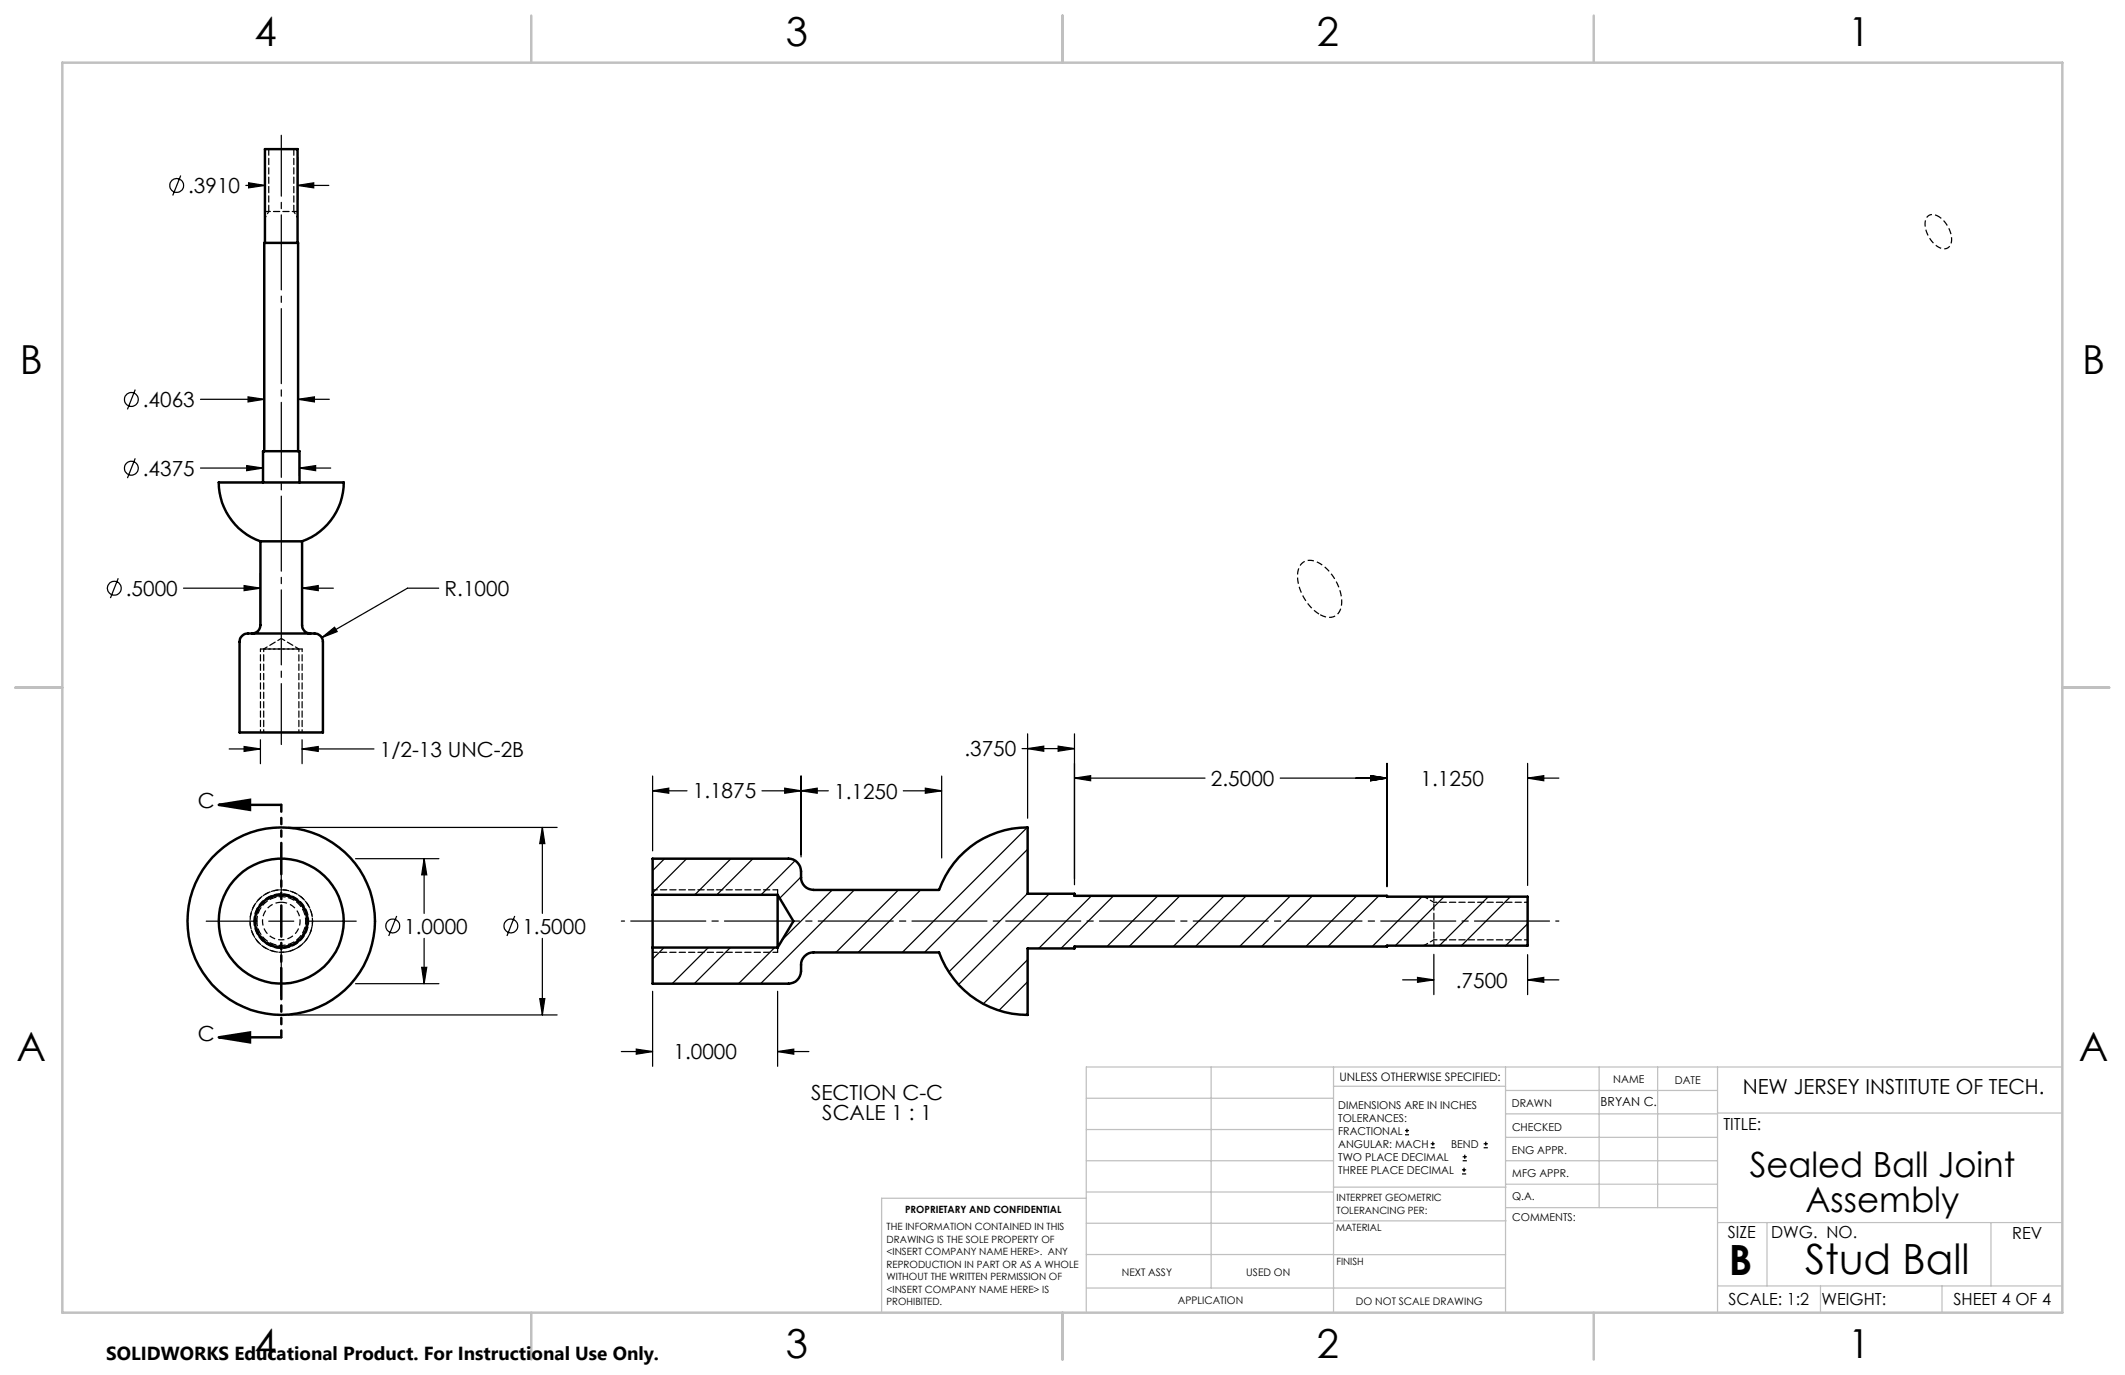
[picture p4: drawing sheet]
<svg xmlns="http://www.w3.org/2000/svg" width="432mm" height="279mm" viewBox="0 0 432 279" stroke-linecap="round" stroke-linejoin="round" font-family="sans-serif">
<g fill="none" stroke="#000" stroke-width=".25">
<path d="M36.7 35.7l-1.6 4M50 37.7h3.8M50.5 37.1l3.3 .6-3.3 .5zM53.8 31.8v8.9M60.5 37.7l3.2-.6v1.1zM60.5 31.8v8.9M60.5 37.7h6.3M27.5 79.2l-1.6 4M53.7 78.1v12.1M60.6 78.1v12.1M27.5 93.1l-1.6 4.1M40.7 95.1h12.7"/>
<path d="M40.7 81.1h13M50.1 94.6l3.3 .5-3.3 .5zM50.4 80.6l3.3 .5-3.3 .6zM53.4 92.1v4.4M60.6 81.1l3.3-.5v1.1zM60.6 81.1h6.3M60.9 95.1l3.2-.5v1zM60.9 92.1v4.4M60.9 95.1h6.3M24 117.5l-1.6 4M37.3 119.5h15.6M49.6 119l3.3 .5-3.3 .5z"/>
<path d="M52.9 116.5v10.7M61.4 119.5l3.3-.5v1zM61.4 116.5v10.7M61.4 119.5h6.3M89.1 119.5h-6.3l-17.4 10.1M65.4 129.6l2.6-2.1 .5 .8zM46.6 152.2h6.3M49.6 151.7l3.3 .5-3.3 .5zM52.9 150.3v4.9M61.4 152.2l3.3-.5v1zM61.4 150.3v4.9M61.4 152.2h14.6"/>
<path d="M132.6 157.7v15.2M162.8 157.7v16.4M191.3 157.7v16.6M207.7 152.1h10.6M208.8 152.1l3.3-.5v1zM208.8 149.1v17.2M215 151.6l3.3 .5-3.3 .5zM218.3 158.1l3.3-.5v1zM218.3 149.1v30.7M218.3 158.1h26.6M260.1 158.1h21.7M278.5 157.6l3.3 .5-3.3 .5z"/>
<path d="M281.8 155.1v25.1M310.4 158.1l3.3-.5v1zM310.4 155.1v24.8M310.4 158.1h6.4M57.1 171.9v10.2M58.6 168.1h54.6M72.2 174.5h17M86.2 174.5l.5 3.3h-1zM86.2 174.5v11.1M110.2 168.1l.5 3.3h-1zM110.2 168.1v17.5M132.6 160.7l3.3-.5v1z"/>
<path d="M132.6 160.7h7M135 174.5l-2.4 2.4M139.5 174.5l-6.9 6.9M148.5 174.5l-7.3 7.3M153 174.5l-7.3 7.3M154.8 160.7h13.5M159.5 160.2l3.3 .5-3.3 .5zM161.6 174.9l-6.9 6.9M162.8 178.2l-4.4 4.3M162.8 160.7l3.3-.5v1zM183.6 160.7h7.7M188 160.2l3.3 .5-3.3 .5z"/>
<path d="M208.7 168.1l-25.4 25.4M208.8 172.6l-20.9 20.9M41.9 187.2h10.2M54.6 187.2h5.1M57.1 184.6v5.1M57.1 192.3v10.1M62.2 187.2h10.2M72.2 199.9h17M80.6 186.1l-1.6 4.1M85.7 196.6h1l-.5 3.3zM86.2 190.7v9.2M104.6 186.1l-1.6 4.1"/>
<path d="M110.2 190.7v15.5M134.9 192.5l-2.3 2.4M143.9 192.5l-7.3 7.4M148.4 192.5l-7.3 7.4M157.4 192.5l-7.3 7.4M169.1 180.8l-10.2 10.2M173.6 180.8l-19 19.1M182.6 180.8l-12.7 12.7M187.1 180.8l-12.7 12.7M208.8 181.5l-16 16M208.8 195l-9 9M208.8 199.5l-5.8 5.8"/>
<path d="M213.2 181.6l-18.4 18.5M221.8 182l-10.7 10.7M226.3 182l-10.7 10.7M235.3 182l-10.4 10.3M239.7 182l-10.3 10.3M248.7 182l-10.3 10.3M253.2 182l-10.3 10.3M262.2 182l-10.3 10.3M266.7 182l-10.3 10.3M275.7 182l-10.3 10.3M280.2 182l-10.4 10.3M285 199.1h6.4"/>
<path d="M288 198.6l3.4 .5-3.4 .5zM289 182.2l-10.2 10.1M291.4 193.9v8.2M293.4 182.2l-9.9 10M302.4 182.2l-9.9 10M306.9 182.2l-9.9 10M310.4 199.1l3.3-.5v1zM310.4 194v8.1M310.4 199.1h6.4M310.4 187.7l-4.4 4.5M58.6 206.2h54.6M109.7 202.9h1l-.5 3.3z"/>
<path d="M126.3 213.7h6.3M129.3 213.2l3.3 .5-3.3 .5zM132.6 201.4v15.3M158 213.7l3.3-.5v1zM158 201.4v15.3M158 213.7h6.4M285.5 230.6h.8M285.5 229.7h.8M285.9 229.3v.9M290.7 233.2h.8M290.7 232.4h.8M291.1 232v.8"/>
<path d="M297.1 238.5h.8M297.1 237.7h.8M297.2 235.9h.9M297.2 235.1h.9M297.5 237.3v.8M297.6 234.6v.9M301.5 233.2h.8M301.5 232.4h.8M301.9 232v.8"/>
<circle cx="35.9" cy="37.7" r="1.41"/>
<circle cx="26.7" cy="95.1" r="1.42"/>
<circle cx="26.7" cy="81.2" r="1.41"/>
<circle cx="23.2" cy="119.5" r="1.4"/>
<circle cx="79.8" cy="188.2" r="1.41"/>
<circle cx="103.8" cy="188.1" r="1.41"/>
</g>
<g fill="none" stroke="#000" stroke-width=".5">
<path d="M53.8 49.4v-19.1h6.7v19.1M53.4 98v-6.3h7.5v6.3M53.7 91.7v-42.3h6.9v42.3M52.9 110a12.6 12.6 0 0 1-8.4-12h25.3a12.6 12.6 0 0 1-8.4 12M52.9 110v17a1.69 1.69 0 0 1-1.7 1.7M52.9 110h8.5M61.4 110v17a1.69 1.69 0 0 0 1.7 1.7M49.2 129.2a2.99 2.99 0 0 1 2.2-.5h11.9a1.85 1.85 0 0 1 2.3 1.7v18.4h-16.9v-18.4a1.41 1.41 0 0 1 .5-1.2zM44.4 163.5h12.7M44.4 163.5l6.4-1v2.1zM132.6 181.8v-7.3h27.6a2.59 2.59 0 0 1 2.6 2.5 3.1 3.1 0 0 0 1.1 3.4l1.4 .4h25.5a19.1 19.1 0 0 1 18-12.7v13.5h9.5v.4h63.5v.2h28.6v10h-28.6v.1h-63.5v.4h-9.5v13.5a19.1 19.1 0 0 1-18-12.7h-25.5a2.53 2.53 0 0 0-2.5 2.6 3.1 3.1 0 0 1-1.6 3.6l-1 .2h-27.6v-7.4M132.6 181.8v10.7"/>
<path d="M132.6 192.5h25.4M132.6 181.8h25.4M158 181.8v10.7M158 181.8l3.2 5.4-3.2 5.3M44.4 210.8h12.7M44.4 210.8l6.4-1v2z"/>
<circle cx="57.1" cy="187.2" r="5.4"/>
<circle cx="57.1" cy="187.2" r="19.1"/>
<circle cx="57.2" cy="187.2" r="12.7"/>
</g>
<path d="M57.2 183.3a3.8 3.8 0 0 0-3.4 5.7 3.8 3.8 0 0 0 6.6 .2 3.8 3.8 0 0 0-3-5.8l-.2-.1" fill="none" stroke="#000" stroke-width=".25" stroke-dasharray="1.3 .6" stroke-dashoffset=".1" stroke-linecap="butt"/>
<path d="M57.2 193.5a6.4 6.4 0 0 1-5.6-9.4 6.4 6.4 0 0 1 10.9-.3 6.4 6.4 0 0 1-5 9.7h-.3" fill="none" stroke="#000" stroke-width=".25" stroke-dasharray="1.3 .6" stroke-dashoffset=".7" stroke-linecap="butt"/>
<path d="M393.9 44a1.66 1.66 0 0 0-2-.2 1.66 1.66 0 0 0-.7 1.8 5.5 5.5 0 0 0 3.6 4.9 1.7 1.7 0 0 0 1.8-2.2 6 6 0 0 0-2.7-4.3" fill="none" stroke="#000" stroke-width=".25" stroke-dasharray="1.3 .6" stroke-dashoffset=".5" stroke-linecap="butt"/>
<path d="M268.1 124.8a9.5 9.5 0 0 1-4.3-8.9 2.54 2.54 0 0 1 4-1.6 9.4 9.4 0 0 1 4.7 9.2 2.57 2.57 0 0 1-4.1 1.5l-.3-.2" fill="none" stroke="#000" stroke-width=".25" stroke-dasharray="1.3 .6" stroke-dashoffset="-.1" stroke-linecap="butt"/>
<path d="M57.2 27.5v123.8" fill="none" stroke="#000" stroke-width=".25" stroke-dasharray="15.2 1.3 1.3 1.3" stroke-dashoffset="2.9"/>
<path d="M316.8 187.2h-190.5" fill="none" stroke="#000" stroke-width=".25" stroke-dasharray="15.2 1.3 1.3 1.3" stroke-dashoffset="-1.9"/>
<path d="M57.2 163.5v47.3" fill="none" stroke="#000" stroke-width=".5" stroke-dasharray="6.3 1.3 1.3 1.3 1.3 1.3" stroke-dashoffset="5"/>
<g fill="none" stroke="#c0c0c0" stroke-width=".25">
<path d="M246.1 216.8v44.9M271 216.8v49.9M305.9 216.8v49.9M324.9 216.8v28.6M336.8 216.8v28.6M349 216.8v49.9M419.1 216.8h-198.4v49.9M220.7 235.9h50.3M220.7 229.5h50.3M220.7 223.2h50.3M271 220.7h34.9M305.9 231.1h43.1"/>
<path d="M305.9 226.3h43.1M305.9 221.6h43.1M305.9 235.9h43.1M349 226.2h70.1M220.7 248.6h50.3M220.7 242.2h50.3M220.7 254.9h50.3M220.7 243.5h-41.6v23.2M271 255h34.9M271 248.1h35M271 241.2h35M305.9 240.6h43.1"/>
<path d="M306 245.4h43M349 248.4h70.1M359.1 248.4v12.9M404.6 248.4v12.9M220.7 261.7h85.2M349 261.3h70.1M369.9 261.3v5.4M394.6 261.3v5.4"/>
</g>
<path d="M12.7 12.7h406.4v254h-406.4zM108 3.2v9.5M215.9 3.2v9.5M323.8 3.2v9.5M3.1 139.7h9.6M419.1 139.7h9.5M108 266.7v9.6M215.9 266.7v9.6M323.8 266.7v9.6" fill="none" stroke="#c0c0c0" stroke-width=".5"/>
<path d="M53.8 43h6.7M61.4 131.9h-8.5" fill="none" stroke="#000" stroke-width=".25" stroke-dasharray="1.3 .6" stroke-dashoffset=".2"/>
<path d="M291.4 182.2v9.9M291.4 183.3l-2-1.1M291.4 191l-2 1.1" fill="none" stroke="#000" stroke-width=".25" stroke-dasharray="1.3 .6" stroke-dashoffset=".4"/>
<path d="M54.6 30.3v12.7M59.7 30.3v12.7M158 193.5v-12.7" fill="none" stroke="#000" stroke-width=".25" stroke-dasharray="1.3 .6"/>
<path d="M54.6 43l-.8 1.3M59.7 43l.8 1.3" fill="none" stroke="#000" stroke-width=".25" stroke-dasharray="1.3 .6" stroke-dashoffset=".8"/>
<path d="M53.6 131.9v16.9M52.9 148.8v-16.9M60.7 148.8v-16.9M61.4 148.8v-16.9M63.5 187.2a6.4 6.4 0 0 1-9.3 5.6 6.4 6.4 0 0 1-.7-10.8 6.4 6.4 0 0 1 9.9 4.3l.1 .9" fill="none" stroke="#000" stroke-width=".25" stroke-dasharray="1.3 .6" stroke-dashoffset=".7"/>
<path d="M52 187.2a5.2 5.2 0 0 1 7.5-4.6 5.2 5.2 0 0 1 .7 8.7 5.2 5.2 0 0 1-8.1-3.3l-.1-.8M310.4 191h-19M310.4 183.3h-19" fill="none" stroke="#000" stroke-width=".25" stroke-dasharray="1.3 .6" stroke-dashoffset=".6"/>
<path d="M51.6 187.2a5.6 5.6 0 0 1 8.1-5 5.6 5.6 0 0 1 .7 9.5 5.6 5.6 0 0 1-8.7-3.7l-.1-.8M52.2 187.2a5 5 0 0 1 7.2-4.5 5 5 0 0 1 .7 8.5 5 5 0 0 1-7.8-3.2l-.1-.8M132.6 180.8h25.4M132.6 193.5h25.4" fill="none" stroke="#000" stroke-width=".25" stroke-dasharray="1.3 .6" stroke-dashoffset=".3"/>
<g fill="#000">
<path d="M44.4 163.5l6.4-1v2.1zM44.4 210.8l6.4-1v2z"/>
<path d="M85.7 196.6h1l-.5 3.3zM86.2 174.5l.5 3.3h-1zM110.2 168.1l.5 3.3h-1zM109.7 202.9h1l-.5 3.3zM61.4 119.5l3.3-.5v1zM49.6 119l3.3 .5-3.3 .5zM60.9 95.1l3.2-.5v1zM50.1 94.6l3.3 .5-3.3 .5zM60.6 81.1l3.3-.5v1.1zM50.4 80.6l3.3 .5-3.3 .6zM60.5 37.7l3.2-.6v1.1zM50.5 37.1l3.3 .6-3.3 .5zM65.4 129.6l3.1-1.3-.5-.8zM49.6 151.7l3.3 .5-3.3 .5zM61.4 152.2l3.3-.5v1zM310.4 199.1l3.3-.5v1zM288 198.6l3.4 .5-3.4 .5zM129.3 213.2l3.3 .5-3.3 .5zM158 213.7l3.3-.5v1zM162.8 160.7l3.3-.5v1zM188 160.2l3.3 .5-3.3 .5zM208.8 152.1l3.3-.5v1zM215 151.6l3.3 .5-3.3 .5zM218.3 158.1l3.3-.5v1zM278.5 157.6l3.3 .5-3.3 .5zM310.4 158.1l3.3-.5v1zM278.5 157.6l3.3 .5-3.3 .5zM159.5 160.2l3.3 .5-3.3 .5zM132.6 160.7l3.3-.5v1z"/>
</g>
<path d="M60.7 131.9h-7.1" fill="none" stroke="#000" stroke-width=".25" stroke-dasharray="1.3 .6" stroke-dashoffset="-.1"/>
<path d="M57.2 129.7l-3.6 2.2M60.7 131.9l-3.5-2.2" fill="none" stroke="#000" stroke-width=".25" stroke-dasharray="1.3 .6" stroke-dashoffset=".5"/>
<g font-size="8.5">
<text x="351.3" y="259">B</text>
<text x="366.8" y="258.9">Stud Ball</text>
</g>
<g font-size="8.1">
<text x="51.7" y="9.3">4</text>
<text x="159.7" y="9.3">3</text>
<text x="267.6" y="9.3">2</text>
<text x="375.6" y="9.3">1</text>
<text x="4" y="76">B</text>
<text x="423.1" y="76">B</text>
<text x="3.3" y="215.7">A</text>
<text x="422.4" y="215.7">A</text>
<text x="51.7" y="276">4</text>
<text x="159.7" y="276">3</text>
<text x="267.6" y="276">2</text>
<text x="375.6" y="276">1</text>
</g>
<g font-size="7.1">
<text x="355.5" y="239.1">Sealed Ball Joint</text>
<text x="366.9" y="246.2">Assembly</text>
</g>
<g font-size="4.2">
<text x="38.2" y="39.2">.3910</text>
<text x="29" y="82.7">.4063</text>
<text x="29" y="96.7">.4375</text>
<text x="25.6" y="121.1">.5000</text>
<text x="90.4" y="121.1">R.1000</text>
<text x="77.2" y="153.8">1/2-13 UNC-2B</text>
<text x="196" y="153.7">.3750</text>
<text x="246.1" y="159.7">2.5000</text>
<text x="288.6" y="159.7">1.1250</text>
<text x="40.2" y="164.2">C</text>
<text x="140.8" y="162.3">1.1875</text>
<text x="169.5" y="162.3">1.1250</text>
<text x="82.2" y="189.7">1.0000</text>
<text x="106.2" y="189.7">1.5000</text>
<text x="295.8" y="200.7">.7500</text>
<text x="40.2" y="211.5">C</text>
<text x="136.9" y="215.3">1.0000</text>
<text x="164.8" y="223.4">SECTION C-C</text>
<text x="167.1" y="227.6">SCALE 1 : 1</text>
<text x="354.1" y="222.3">NEW JERSEY INSTITUTE OF TECH.</text>
</g>
<text font-size="3.8" x="21.6" y="276.3">SOLIDWORKS Educational Product. For Instructional Use Only.</text>
<g font-size="3.4">
<text x="350.2" y="229.5">TITLE:</text>
<text x="351.1" y="251.6">SIZE</text>
<text x="359.9" y="251.6">DWG. NO.</text>
<text x="408.9" y="251.7">REV</text>
<text x="351.2" y="265.2">SCALE: 1:2</text>
<text x="370.1" y="265.3">WEIGHT:</text>
<text x="396.9" y="265.2">SHEET 4 OF 4</text>
</g>
<text font-size="2.5" x="325.2" y="224.8">BRYAN C.</text>
<text font-size="2.4" x="272.2" y="219.7">UNLESS OTHERWISE SPECIFIED:</text>
<g font-size="2.2">
<text x="327.8" y="220.1">NAME</text>
<text x="340.3" y="220.2">DATE</text>
<text x="271.9" y="225.3">DIMENSIONS ARE IN INCHES</text>
<text x="271.9" y="227.9">TOLERANCES:</text>
<text x="307.2" y="224.9">DRAWN</text>
<text x="271.9" y="230.6">FRACTIONAL</text>
<text x="271.9" y="233.2">ANGULAR: MACH</text>
<text x="294.9" y="233.2">BEND</text>
<text x="307.3" y="229.8">CHECKED</text>
<text x="271.9" y="235.9">TWO PLACE DECIMAL</text>
<text x="271.9" y="238.5">THREE PLACE DECIMAL</text>
<text x="307.2" y="234.5">ENG APPR.</text>
<text x="307.3" y="239.2">MFG APPR.</text>
<text x="307.3" y="243.9">Q.A.</text>
<text x="307.3" y="248.1">COMMENTS:</text>
</g>
<g font-size="2.1">
<text x="227.9" y="259.2">NEXT ASSY</text>
<text x="253.3" y="259.2">USED ON</text>
<text x="239.3" y="265">APPLICATION</text>
<text x="275.5" y="265.1">DO NOT SCALE DRAWING</text>
</g>
<g font-size="2">
<text x="271.6" y="244.1">INTERPRET GEOMETRIC</text>
<text x="180.2" y="250">THE INFORMATION CONTAINED IN THIS</text>
<text x="183.9" y="246.4">PROPRIETARY AND CONFIDENTIAL</text>
<text x="271.5" y="250.2">MATERIAL</text>
<text x="271.6" y="246.6">TOLERANCING PER:</text>
<text x="180.2" y="252.5">DRAWING IS THE SOLE PROPERTY OF</text>
<text x="180.2" y="255.1">&lt;INSERT COMPANY NAME HERE&gt;. ANY</text>
<text x="180.2" y="257.6">REPRODUCTION IN PART OR AS A WHOLE</text>
<text x="271.5" y="257">FINISH</text>
<text x="180.2" y="260.1">WITHOUT THE WRITTEN PERMISSION OF</text>
<text x="180.2" y="262.6">&lt;INSERT COMPANY NAME HERE&gt; IS</text>
<text x="180.2" y="265.2">PROHIBITED.</text>
</g>
</svg>
